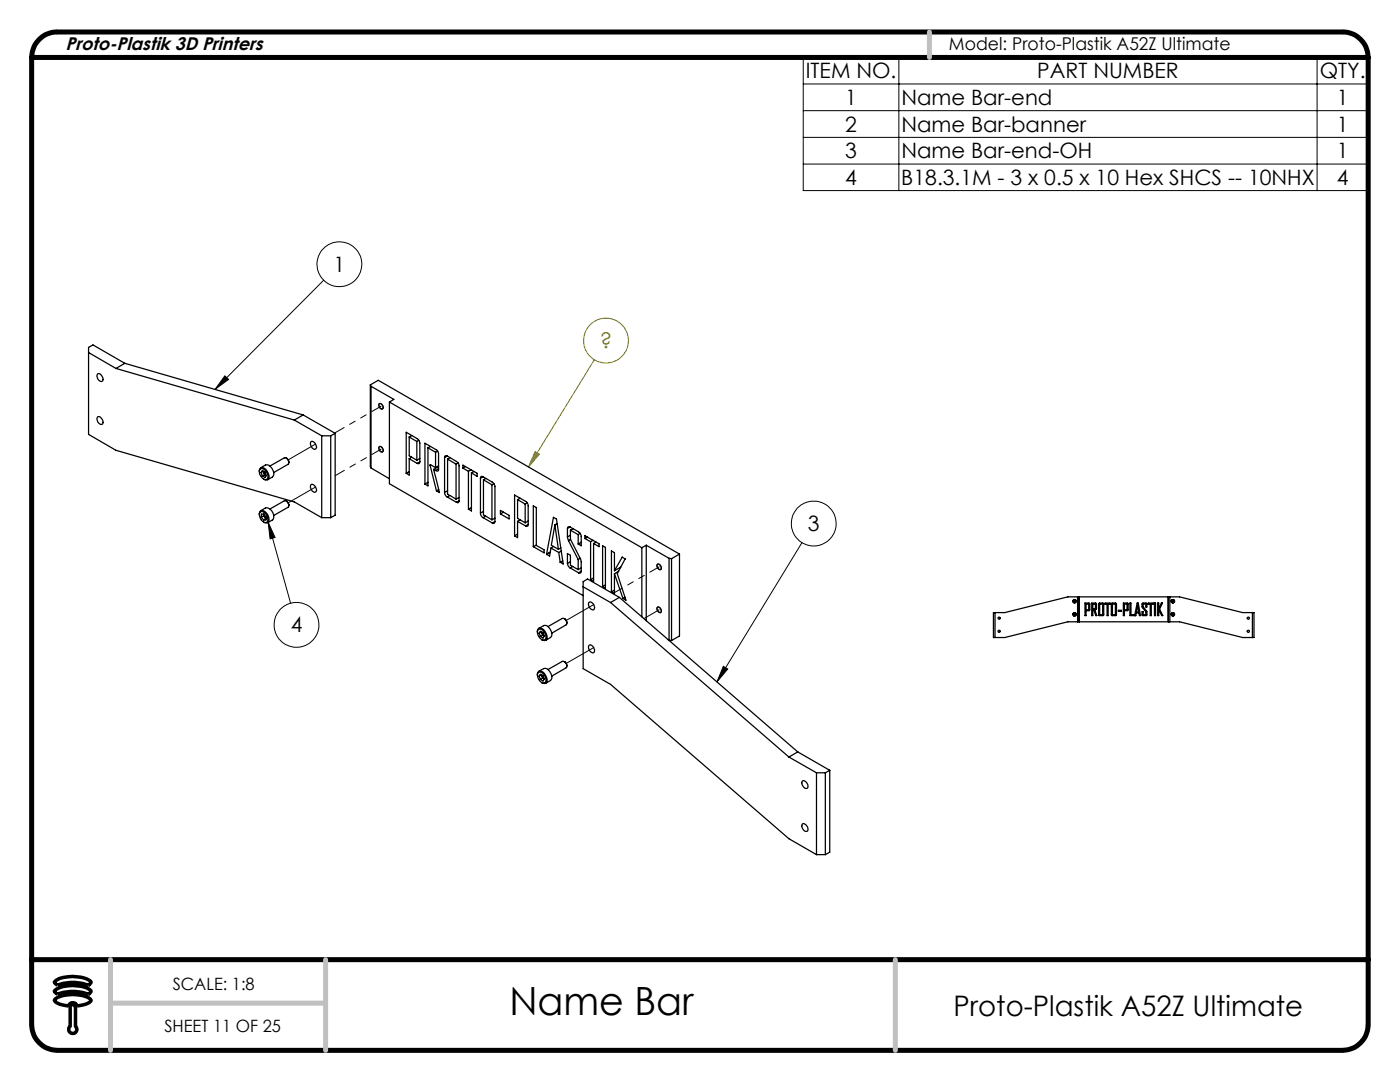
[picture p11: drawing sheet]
<svg xmlns="http://www.w3.org/2000/svg" width="279mm" height="216mm" viewBox="0 0 279 216" stroke-linecap="round" stroke-linejoin="round" font-family="sans-serif">
<g fill="none" stroke="#000" stroke-width=".2">
<path d="M160.3 11.5h112.7v26.5h-112.7zM160.3 16.8h112.7M179.4 11.5v26.5M262.9 11.5v26.5M160.3 22.1h112.7M160.3 27.4h112.7M160.3 32.7h112.7M64.6 55.9l-21.7 21.8M44.9 75l.7 .7-2.7 2zM53.5 104.2l1.4 3-1 .3zM53.5 104.2l4.5 16.2M160.1 108.3l-17 27.8"/>
<path d="M144.4 133l.8 .5-2.1 2.6z"/>
<circle cx="67.7" cy="52.7" r="4.5"/>
<circle cx="162.4" cy="104.5" r="4.5"/>
<circle cx="59.2" cy="124.7" r="4.5"/>
</g>
<g fill="none" stroke="#808000" stroke-width=".2">
<path d="M118.6 71.8l-13.1 21.4M106.8 90.1l.9 .5-2.2 2.6z"/>
<circle cx="120.9" cy="68" r="4.5"/>
</g>
<path d="M10.9 197.7a6 6 0 0 1 5.2-.9 3.2 3.2 0 0 1 2.1 1 .79 .79 0 0 1-1.3 .4 10.7 10.7 0 0 0-5.5 .1l-.5-.4zM10.9 195.9a6 6 0 0 1 5.2-.9 3.2 3.2 0 0 1 2.1 1 .79 .79 0 0 1-1.3 .4 10.7 10.7 0 0 0-5.5 .1l-.5-.4zM11 199.4a7.1 7.1 0 0 1 7 0l.2 .2a1.36 1.36 0 0 1-1.1 .8l-1.7 .3a.9 .9 0 0 0-.9-.6 .9 .9 0 0 0-.8 .6 4.3 4.3 0 0 1-2.7-.9l-.1-.2zM14 204.8a.81 .81 0 0 0 0 1.2 .81 .81 0 0 0 1.1 0 .81 .81 0 0 0 0-1.2M14 201a.53 .53 0 0 1 .5-.6 .53 .53 0 0 1 .6 .6" fill="none" stroke="#000" stroke-width=".7" stroke-linecap="butt"/>
<path d="M11.4 6.4a5.1 5.1 0 0 0-5.1 5.1M267.9 6.4a5.1 5.1 0 0 1 5.1 5.1M6.3 204.5a5.2 5.2 0 0 0 5.1 5.1M273 204.5a5.2 5.2 0 0 1-5.1 5.1" fill="none" stroke="#000" stroke-width="1" stroke-linecap="butt"/>
<path d="M14 201v3.8M15.1 201v3.8" fill="none" stroke="#000" stroke-width=".7"/>
<path d="M11.4 6.4h256.5M6.3 191.5h266.7M6.3 204.5v-193h266.7v193M11.4 209.6h256.5" fill="none" stroke="#000" stroke-width="1"/>
<path d="M185.5 6.4v5.1M22 191.5v18.1M65 191.5v18.1M178.7 191.5v18.1M22 200.2h43" fill="none" stroke="#c0c0c0" stroke-width="1"/>
<path d="M44.9 75l.7 .7-2.7 2zM144.4 133l.8 .5-2.1 2.6zM53.5 104.2l1.4 3-1 .3z" fill="#000"/>
<path d="M106.8 90.1l.9 .5-2.2 2.6z" fill="#808000"/>
<g fill="none" stroke="#000" stroke-width=".25">
<path d="M17.7 70.3l5.4 3.2M19.5 74.6a1.02 1.02 0 0 1 .9 1.5 1.01 1.01 0 0 1-.9-1.5zM23.1 73.5l35.6 10.3M24.9 72.5l-6.3-3.7-.9 .5v17.4l5.4 3.2 35.6 10.3 5.5 3.1M24.9 72.5l-1.8 1M24.9 72.5l35.6 10.3M73.9 76.8l.1 .3M73.9 76.8l1.6-.9 60.1 34.7M73.9 76.8v16.3l.1 .3M74 77.1l4.6 2.6-.9 .5M74 77.1v16.3M19.5 83.1a1.02 1.02 0 0 1 .9 1.6 1.01 1.01 0 0 1-.9-1.6z"/>
<path d="M51.8 94.1v-.1a.59 .59 0 0 1 .2-.6 .59 .59 0 0 1 .7 0 1.88 1.88 0 0 1 .9 2.2 .73 .73 0 0 1-1 0M51.9 93.6a1.24 1.24 0 0 1 1.5 1.2v.7a.65 .65 0 0 1-1.1-.1 1.42 1.42 0 0 1-.4-1.8zM52 93.3l1-.5a1.63 1.63 0 0 1 1.5 2.2l-1.1 .7M52.1 94.3l.3-.4 .5 .3 .2 .7M52.1 94.3l.3 .7M52.5 94.1l-.4 .2M52.6 94.1l.1 .3M52.7 94.4l.4 .5M52.7 94.4l.1 .3M52.8 94.7l-.4 .3M52.8 94.7l.3 .2M53.1 94.9h.1"/>
<path d="M53.1 94.9l-.2 .4-.5-.3M53.9 93l2.8-1.6a.85 .85 0 0 1 .8 1.2l-2.9 1.7M57.1 91.4l.4 .4 .1 .5M57.1 100l.5 .4v.5M58.7 83.8l5.5 3.2M60.5 82.8l-1.8 1M60.5 82.8l6.4 3.7M62.1 88.1a1.02 1.02 0 0 1 .9 1.5 1.01 1.01 0 0 1-.9-1.5zM62.1 96.7a1.02 1.02 0 0 1 .9 1.5 1.01 1.01 0 0 1-.9-1.5zM64.2 87h1.8M64.2 87v16.3M66 87v16.3"/>
<path d="M66.9 86.5l-.9 .5M66.9 86.5v16.3l-.9 .5M74 93.4l3.7 2.1M75.7 89.1a.71 .71 0 0 1 .6 1.1 .71 .71 0 0 1-.6-1.1zM75.7 80.5a.71 .71 0 0 1 .6 1.1 .71 .71 0 0 1-.6-1.1zM77.7 80.2l50.4 29.1M77.7 80.2v16.3l38.7 22.4M81.7 87.2l1.5 .9M81.7 91.5v3.3l-.6-.4M81.7 87.2v3.7l1.5 .9M81.7 91.5l1.6 1M81.7 94.1l-.6 .3"/>
<path d="M82.2 86.9l-.5 .3M82.2 91.2l-.5 .3M83.2 88.1v3.7M83.6 87.8l-.4 .3M83.8 92.1l-.2 .4h-.3M83.8 92.1v-3.8l-.2-.4-.3-.4-2.2-1.2v8.1M83.8 91.5l-.6 .3M83.8 92.1l-.5 .4M85.4 89.4v7.5l-.6-.3M85.4 89.4l1.5 .8M85.4 96.2l-.6 .4M85.8 92.8l.1-.1 1 .6"/>
<path d="M85.8 92.8l1.3 5.1M85.9 89.1l-.5 .3M85.9 92.7l-.1 .1M86.5 93.7l.4 .2M86.5 93.7l1.2 4.6-.6-.4M86.9 93.9l.3 .1 .3-.2v-3.5l-.3-.5-2.4-1.4v8.2M86.9 90.2v3.1M87.3 90l-.4 .2M87.5 93l-.6 .3M87.5 93.5l-.6 .4M87.5 93.1l-1 .6M87.6 97.7l-.5 .2"/>
<path d="M88.7 91.3l.2-.4 .4 .1 1.8 1.1 .5 .5v7.3M88.7 98.2l.2 .6 .4 .4M88.7 91.3v6.9M89.2 91l-.5 .3M89.3 99.2l1.8 1M89.3 91.6l1.7 1M89.3 91.6v7l1.7 1M89.3 97.9l-.6 .3M89.7 98.9l-.4 .3M89.8 91.3l-.5 .3M91 92.6v7M91.4 92.4l-.4 .2"/>
<path d="M91.6 99.9l-.1 .4-.4-.1M91.6 99.3l-.6 .3M91.6 99.9l-.5 .3M92.4 93.4v-.6l2.8 1.6v.6l-1.1-.6M92.4 93.4l1.1 .7M92.9 93.1l-.5 .3M93.5 94.1v7.5M94 93.7l-.5 .4M94.1 94.4v7.6l-.6-.4M94.6 94.1l-.5 .3M95.9 95.4v7M96.4 95.1l-.5 .3"/>
<path d="M96.4 95.1l2 1.2 .4 .7v7.1M96.4 95.1h-.4l-.1 .3M96.5 95.7l1.7 1M96.5 95.7v7l1.7 1M97 95.5l-.5 .2M98.2 96.7v7M98.6 96.5l-.4 .2M103.3 99.7v3.7l1.5 .9M103.3 99.7l1.5 .9M103.8 99.4l-.5 .3M51.8 102.7v-.1a.6 .6 0 0 1 .8-.7 1.72 1.72 0 0 1 .8 2.4l-.2 .1-.6-.2M51.9 102.3l.1-.2a1.5 1.5 0 0 1 1.3 2.1 1.26 1.26 0 0 1-1.5-1.3z"/>
<path d="M52 101.9l1-.5a1.59 1.59 0 0 1 1.4 2.4l-1 .5M52.1 103.2l.5 .6M52.6 102.9l-.5 .3M52.6 102.9l.2 .3M52.6 102.6l.2 .6M52.6 102.6l.5 .6v.6h-.5M52.6 102.6h-.4l-.1 .6M52.6 102.6h.1M52.6 102.6v.3M52.8 103.2l.3 .2M52.8 103.2l.3 .3M53.1 103.5h.1"/>
<path d="M53.1 103.5l-.5 .3M53.9 101.6l2.8-1.7a.85 .85 0 0 1 .8 1.3l-2.9 1.7M64.2 103.3h1.8M94.1 101.3l-.6 .3M95.9 102.4l.1 .5 .4 .4M96.4 103.3l1.8 1.1M96.5 102.1l-.6 .3M96.9 103l-.5 .3M98.8 104.1l-.2 .3h-.4M98.8 103.4l-.6 .3M98.8 104.1l-.6 .3M99.9 101.8l1.7 1v.7l-1.7-.9z"/>
<path d="M100.5 102.2l-.6 .4M103.3 104v3.3l-.6-.4M103.3 104l1.6 1M103.3 106.6l-.6 .3M103.8 103.7l-.5 .3M104.8 100.6v3.7M105.2 100.4l-.4 .2M105.4 104.6l-.1 .4h-.4M105.4 104.6v-4l-.3-.5-2.4-1.3v8.1M105.4 104l-.6 .3M105.4 104.6l-.5 .4M106.4 100.9l.6 .4v7.5l1.6 .9v.6l-2.2-1.2z"/>
<path d="M107 108.8l-.6 .3M109.1 110.6l1.4-7.4 .6 .4 1.3 8.9-.6-.3M109.1 110.6h.1M109.8 110.2l-.7 .4M110 109.4l-.3 1.5-.6-.3M110 109.4l1.5 .8M110.5 109l-.5 .4M110.7 104.7l.7 4.9M110.7 104.7l-.7 4.1 1.4 .8M111.2 104.5l-.5 .2M111.5 110.2l.3 2M111.9 109.3l-.5 .3"/>
<path d="M112 110l-.5 .2M112.3 111.9l-.5 .3M113.2 107.1l.3 .8M113.2 112.4l.2 .6 .4 .3M113.2 112.4v-1.9l.6 .3v2l1.6 .9M113.2 105.4v1.7M113.5 107.9l1.9 3.8M113.8 105.2l1.7 .9 .4 .4 .1 .4v2l-.6-.4M113.8 105.2h-.5l-.1 .2M113.8 113.3l1.7 1M113.8 105.2l-.6 .2M113.8 107.6l2 3.8"/>
<path d="M113.8 105.8v1.8M113.8 105.8l1.6 .9M113.8 106.8l-.6 .3M113.8 112.1l-.6 .3M113.9 107.6l-.4 .3M114.3 113l-.5 .3M114.4 105.5l-.6 .3M115.4 106.7v1.8M115.4 111.7v2M115.8 111.4l.2 .7v1.9M115.8 106.4l-.4 .3M115.8 111.4l-.4 .3"/>
<path d="M116 114l-.1 .3h-.4M116 108.2l-.6 .3M116 113.3l-.6 .4M116 114l-.5 .3M116.4 117.1l5.4 3.1M116.7 107.5v-.6l2.9 1.6v.6l-1.1-.7M116.7 107.5l1.2 .6M117.3 107.2l-.6 .3M117.9 108.1v7.6M118.4 107.8l-.5 .3M118.5 108.4v7.6l-.6-.3M118.5 115.3l-.6 .4"/>
<path d="M119 108.2l-.5 .2M120.3 108.9l.5 .3v8.2l-.5-.3zM120.8 116.7l-.5 .4M122.6 113.9l1.6-2.7 .5 .3-1.5 3 1.7 5.3-.6-.4M122.6 113.9v-3.6l-.6-.4v8.2M122.6 114.5v3.9l-.6-.3M122.6 114.5l1.7 4.9M122.6 117.8l-.6 .3M123.5 114l-.9 .5M123.6 119.2l-6.3-3.7-.9 .6v17.3l5.4 3.2 35.6 30.8 5.5 3.1M123.6 119.2l-1.8 1M123.6 119.2l35.6 30.8"/>
<path d="M123.9 113.2l-1.3 .7M124.7 119.2l-.4 .2M128.1 109.3v13.8M129 108.8l4.5 2.6M129 108.8l-.9 .5M129 108.8v15.1M131.1 112.7a.6 .6 0 0 1 .8 .2 .6 .6 0 0 1-.2 .8l-.5-.4zM133.5 111.4l.5 .1M133.5 111.4v16.3M134 111.5v16.3M135.6 110.6l-1.6 .9M135.6 110.6v16.3l-1.6 .9"/>
<path d="M214.3 119.8h.3v.3h-.3zM215.1 119.1v5M215.4 119.1v5M233.2 119.1v5M233.5 119.1v5M234 119.8h.2v.3h-.2zM107.2 134.7l.2-.6a.92 .92 0 0 1 1.4 .6 1.23 1.23 0 0 1 0 1.7l-.7-.2M107.2 126.1l.2-.6a.92 .92 0 0 1 1.4 .6 1.23 1.23 0 0 1 0 1.7l-.7-.2M107.4 134.2a1.24 1.24 0 0 1 1.5 1.2l.1 .4-.3 .5a1.47 1.47 0 0 1-1.3-2.1zM107.4 125.6a1.24 1.24 0 0 1 1.5 1.3l.1 .3-.3 .5a1.47 1.47 0 0 1-1.3-2.1zM107.5 133.9l1-.5a1.58 1.58 0 0 1 1.5 2.2l-1.1 .7M107.5 125.4l1-.6a1.58 1.58 0 0 1 1.5 2.3l-1.1 .7"/>
<path d="M107.6 134.9l.2-.4 .6 .3 .2 .7M107.6 134.9l.2 .7M107.6 134.9l.5-.2 .1 .3M107.6 126.3l.2-.3 .6 .3 .2 .6M107.6 126.3l.2 .7M107.6 126.3l.5-.2 .1 .3M108.1 134.7l.1 .3M108.1 126.1l.1 .3M108.2 135l.4 .5M108.2 126.4l.4 .5M108.2 135l.1 .3M108.2 126.4l.1 .4"/>
<path d="M108.3 135.3l-.5 .3M108.3 135.3l.3 .2M108.3 126.8l-.5 .2M108.3 126.8l.3 .1M108.6 135.5h.1M108.6 126.9h.1M108.6 135.5l-.2 .4-.6-.3M108.6 126.9l-.2 .4-.6-.3M109.4 133.6l2.8-1.6a.85 .85 0 0 1 .8 1.2l-2.9 1.7M109.4 125l2.8-1.6a.85 .85 0 0 1 .8 1.3l-2.9 1.6M112.6 132l.4 .4 .1 .5M112.6 123.4l.4 .4 .1 .6"/>
<path d="M117.6 120.2a1.01 1.01 0 0 1 .9 1.5 1.02 1.02 0 0 1-.9-1.5zM117.6 128.7a1.01 1.01 0 0 1 .9 1.5 1.02 1.02 0 0 1-.9-1.5zM121.8 120.2l35.6 30.9M131.1 121.2a.6 .6 0 0 1 .8 .3 .6 .6 0 0 1-.2 .8l-.5-.4zM133.3 127.6l.2 .1M133.5 127.7l.5 .1M198.3 122.2h2.2l12.6-3.1h22.3l12.6 3.1h2.3v5h-2.3l-12.6-3.1h-22.3l-12.6 3.1h-2.2zM198.6 122.2v5M214.3 122.5h.3v.2h-.3zM216.5 120.3l1 .1v1.3l-.8 .1v1h-.2zM216.7 120.5h.6v1.2h-.6zM217.9 120.3h.8l.1 .2v1l-.3 .1 .4 1.2h-.2l-.5-1.3h.4v-1h-.5v2.3h-.2z"/>
<path d="M219.3 120.4l.8-.1 .2 .2v2.2l-.1 .1h-.9zM219.5 120.5h.6v2.2h-.6zM220.6 120.3h.9v.2h-.3v2.3h-.3v-2.3h-.3zM221.8 120.4l.8-.1 .2 .2-.1 2.3h-.9zM222 120.5h.6v2.2h-.6zM223.2 121.8h.6v.2h-.6zM224.2 120.3l.9 .1v1.3l-.7 .1v1h-.2zM224.4 120.5h.5v1.2h-.5zM225.5 120.3h.2v2.4h.6v.1h-.8zM226.4 122.8h.1M226.9 120.3h.3l.4 2.5h-.2l-.1-.5h-.5l-.1 .5h-.3zM227 120.8l.3 1.3h-.5z"/>
<path d="M228 120.4h.9v.7h-.2v-.6h-.6v.6l.8 .9-.1 .8h-.9v-.7h.2v.6h.6v-.6l-.8-1zM229.2 120.3h1v.2h-.4v2.3h-.2v-2.3h-.4zM230.4 120.3h.2v2.5h-.2zM231 120.3h.2v1.2l.6-1.2h.2l-.6 1.2 .7 1.3h-.3l-.6-1.2v1.2h-.2zM234 122.4h.2v.3h-.2zM249.9 122.2v5M157.4 151.1l5.5 3.1M159.2 150l-1.8 1.1M159.2 150l6.4 3.7M160.2 155.8a1.02 1.02 0 0 1 .9 1.5 1.01 1.01 0 0 1-.9-1.5zM162.9 154.2v16.3M162.9 154.2h1.8"/>
<path d="M164.7 154.2v16.3M165.6 153.7l-.9 .5M165.6 153.7v16.3l-.9 .5M160.2 164.4a1.02 1.02 0 0 1 .9 1.5 1.01 1.01 0 0 1-.9-1.5zM162.9 170.5h1.8"/>
<circle cx="214.4" cy="120" r=".31"/>
<circle cx="214.5" cy="120" r=".16"/>
<circle cx="214.5" cy="120" r=".34"/>
<circle cx="234.1" cy="120" r=".16"/>
<circle cx="234.1" cy="120" r=".34"/>
<circle cx="234.1" cy="120" r=".31"/>
<circle cx="199.4" cy="126" r=".21"/>
<circle cx="199.4" cy="123.4" r=".21"/>
<circle cx="214.4" cy="122.6" r=".16"/>
<circle cx="214.5" cy="122.6" r=".31"/>
<circle cx="214.5" cy="122.6" r=".35"/>
<circle cx="234.1" cy="122.6" r=".35"/>
<circle cx="234.1" cy="122.6" r=".16"/>
<circle cx="234.1" cy="122.6" r=".31"/>
<circle cx="249.1" cy="123.4" r=".21"/>
<circle cx="249.1" cy="126" r=".21"/>
</g>
<path d="M57.5 91.8l5.5-3.2M76.1 90.1l.1 .1a.58 .58 0 0 0 .2-.8 .58 .58 0 0 0-.8-.2l.1 .6 .4 .3M76.1 81.6h.1a.58 .58 0 0 0 .2-.7 .58 .58 0 0 0-.8-.3l.1 .6 .4 .4M57.5 100.3l5.5-3.1M131.6 113.6l.1 .1a.58 .58 0 0 0 .2-.8 .58 .58 0 0 0-.7-.2v.6l.4 .3M113 132.4l5.5-3.2M113 123.8l5.5-3.2M128.5 123.4l3.1-1.7M131.6 122.2h.1a.58 .58 0 0 0 .2-.7 .58 .58 0 0 0-.7-.3v.7l.4 .3" fill="none" stroke="#000" stroke-width=".2" stroke-dasharray="6.3 1.3 1.3 1.3 1.3 1.3"/>
<path d="M66.8 86.4l9.3-5.3M66.9 94.9l9.2-5.3M122.3 118.4l9.3-5.3" fill="none" stroke="#000" stroke-width=".2" stroke-dasharray="6.3 1.3 1.3 1.3 1.3 1.3" stroke-dashoffset="4.2"/>
<text font-size="7.8" x="101.7" y="202.6">Name Bar</text>
<text font-size="5.6" x="190.3" y="202.7">Proto-Plastik A52Z Ultimate</text>
<g font-size="4.2">
<text x="160.8" y="15.6">ITEM NO.</text>
<text x="207" y="15.6">PART NUMBER</text>
<text x="263.4" y="15.6">QTY.</text>
<text x="168.7" y="20.9">1</text>
<text x="179.9" y="20.9">Name Bar-end</text>
<text x="266.8" y="20.9">1</text>
<text x="168.7" y="26.3">2</text>
<text x="179.9" y="26.3">Name Bar-banner</text>
<text x="266.8" y="26.3">1</text>
<text x="168.7" y="31.6">3</text>
<text x="179.9" y="31.6">Name Bar-end-OH</text>
<text x="266.8" y="31.6">1</text>
<text x="168.7" y="36.9">4</text>
<text x="179.9" y="36.9">B18.3.1M - 3 x 0.5 x 10 Hex SHCS -- 10NHX</text>
<text x="266.8" y="36.9">4</text>
<text x="66.6" y="54.2">1</text>
<text x="161.2" y="106">3</text>
<text x="58" y="126.2">4</text>
</g>
<text font-size="4.2" fill="#808000" x="119.7" y="69.5">?</text>
<text font-size="3.7" x="13.1" y="9.9">Proto-Plastik 3D Printers</text>
<text font-size="3.5" x="189.4" y="9.9">Model: Proto-Plastik A52Z Ultimate</text>
<g font-size="3.4">
<text x="34.5" y="197.5">SCALE: 1:8</text>
<text x="32.8" y="206">SHEET 11 OF 25</text>
</g>
</svg>
